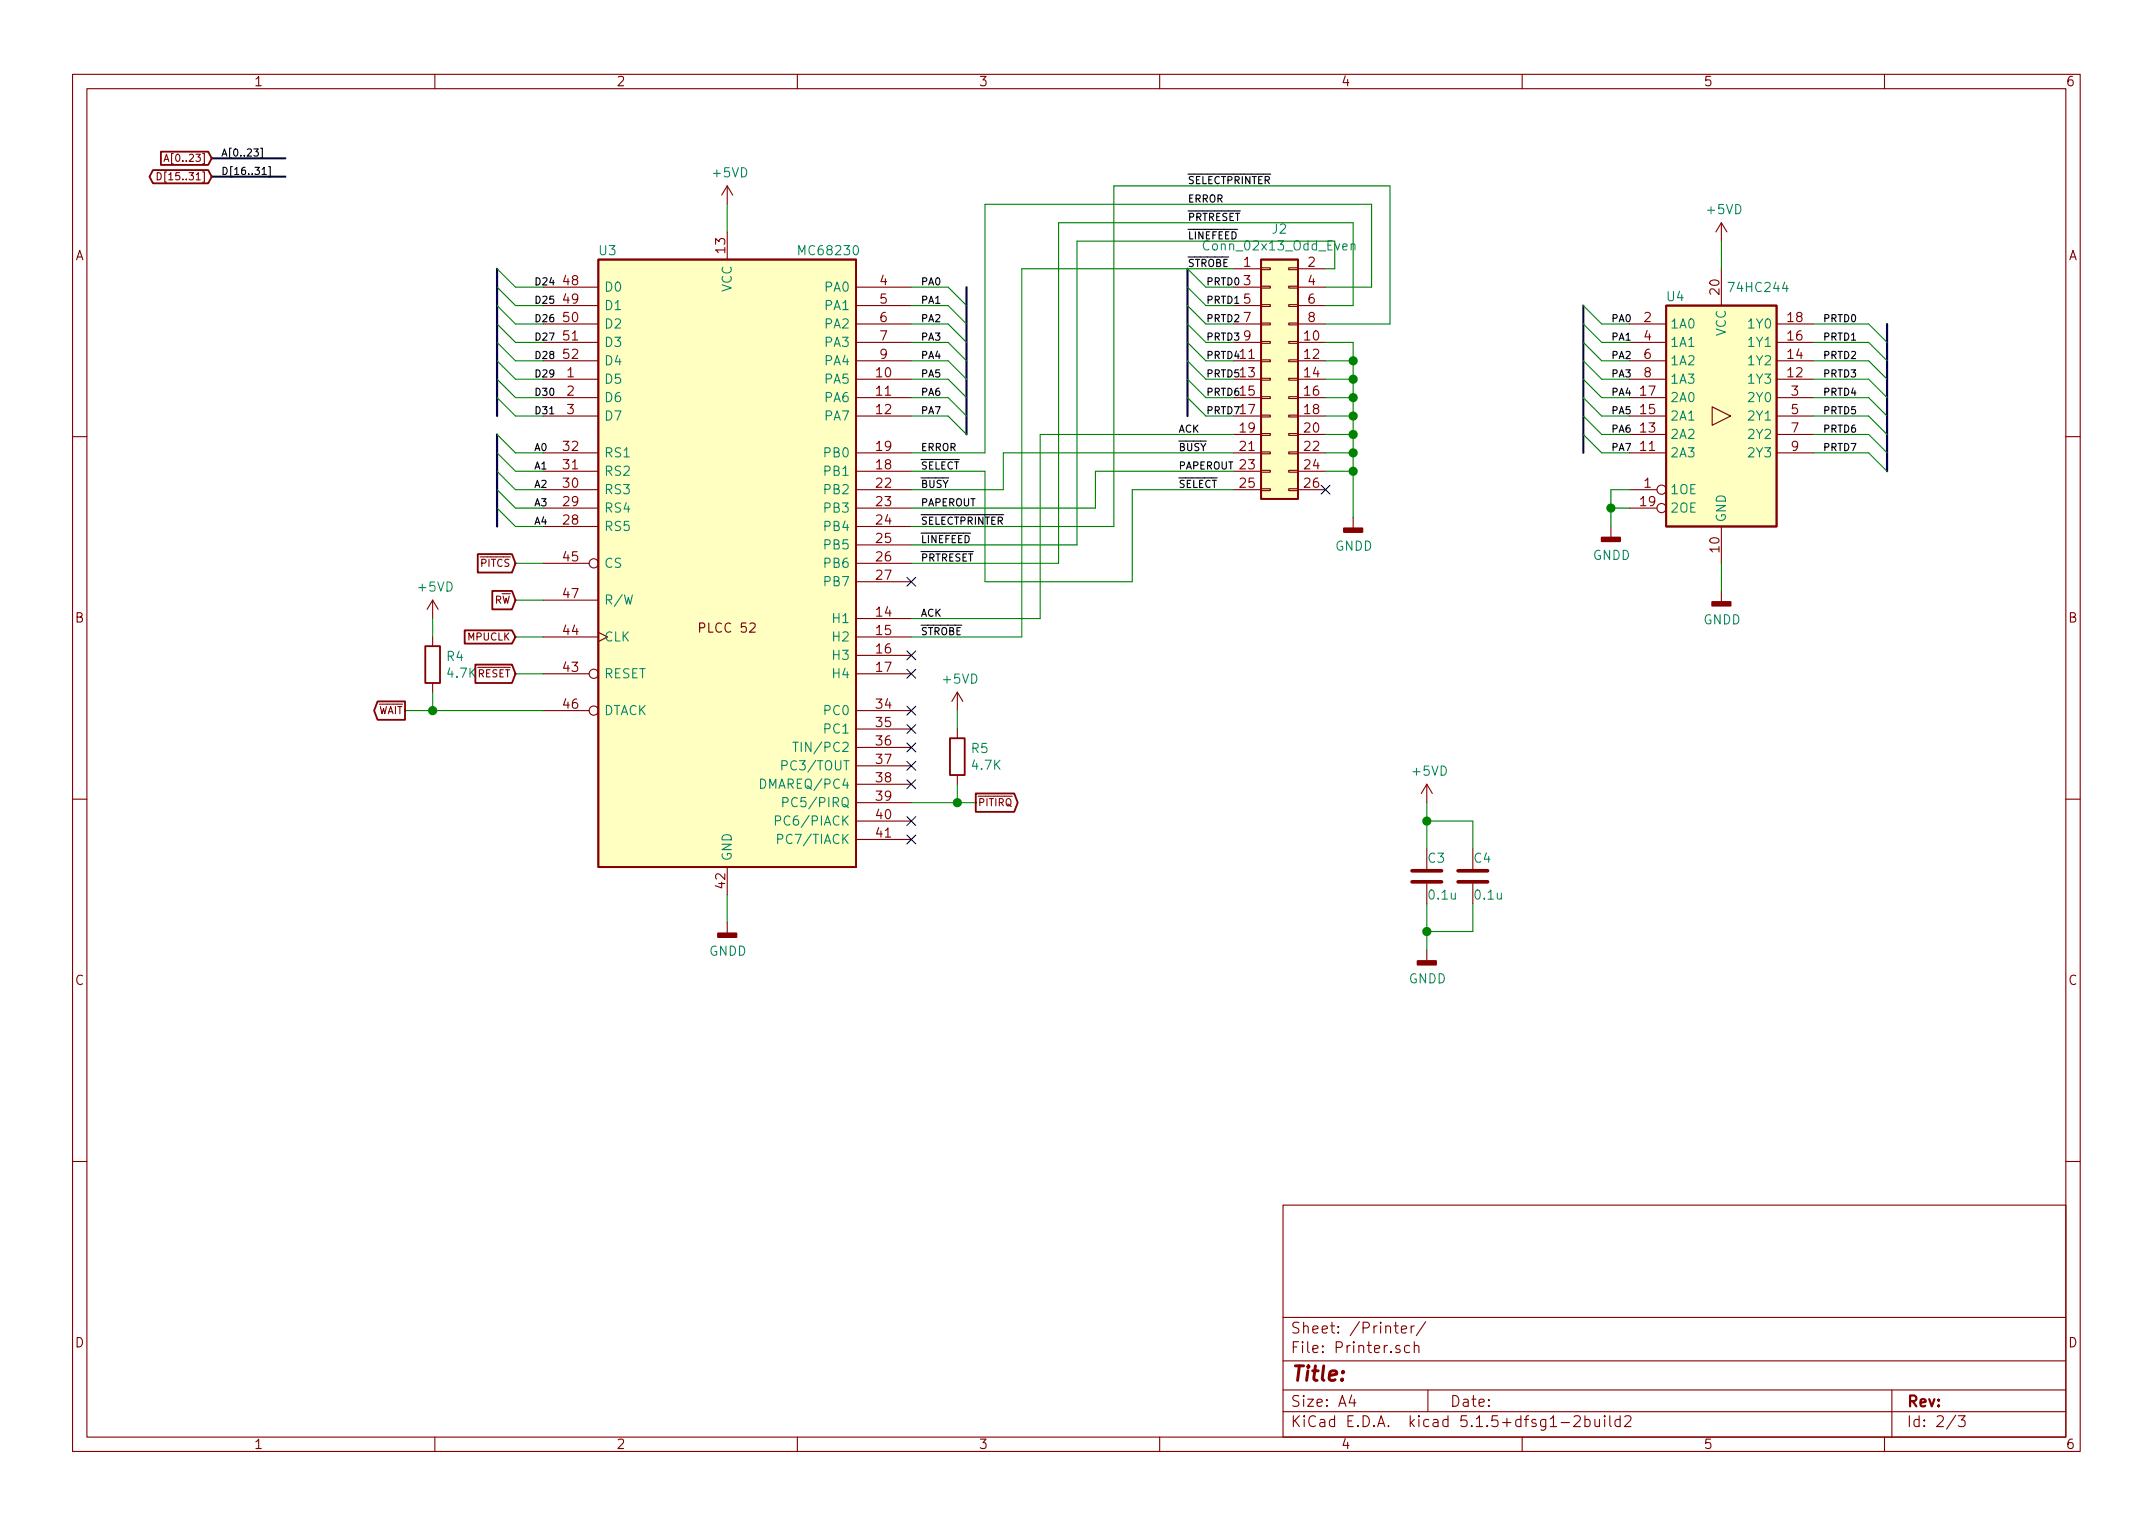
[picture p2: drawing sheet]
<svg xmlns="http://www.w3.org/2000/svg" width="297mm" height="210mm" viewBox="0 0 297 210" stroke-linecap="round" stroke-linejoin="round" font-family="sans-serif">
<g fill="none" stroke="#840000" stroke-width=".15">
<path d="M10 10.3h277v189.9h-277zM12 12.2h273v186.1h-273zM60 10.3v1.9M110 10.3v1.9M160 10.3v1.9M210 10.3v1.9M260 10.3v1.9M21.7 23.8a.5 .5 0 0 1 .6 .5 .5 .5 0 0 1-.6 .5zM22.6 22.3l.4-1 .3 1M22.7 22h.5M74.9 39.6h7.6M100.3 25.6v2.6"/>
<path d="M100.3 32v3.8M100.3 25.6l-.7 1.3M100.3 25.6l.8 1.3M118.1 39.6h7.6M170.2 37.1h3.8M170.2 39.6h3.8M174 39.5h1.3v.2h-1.3zM174 37h1.3v.2h-1.3zM177.8 39.5h1.3v.2h-1.3zM177.8 37h1.3v.2h-1.3zM179.1 37.1h3.8M179.1 39.6h3.8"/>
<path d="M237.5 30.7v2.6M237.5 37.1v5.1M237.5 30.7l-.8 1.3M237.5 30.7l.8 1.3M74.9 47.2h7.6M74.9 49.8h7.6M74.9 52.3h7.6M74.9 54.9h7.6M74.9 57.4h7.6M74.9 42.2h7.6M74.9 44.7h7.6M118.1 47.2h7.6"/>
<path d="M118.1 49.8h7.6M118.1 52.3h7.6M118.1 54.9h7.6M118.1 57.4h7.6M118.1 42.2h7.6M118.1 44.7h7.6M170.2 47.2h3.8M170.2 49.8h3.8M170.2 52.3h3.8M170.2 54.9h3.8M170.2 57.4h3.8M170.2 59.9h3.8"/>
<path d="M170.2 42.2h3.8M170.2 44.7h3.8M174 57.3h1.3v.2h-1.3zM174 59.8h1.3v.3h-1.3zM174 54.7h1.3v.3h-1.3zM174 49.7h1.3v.2h-1.3zM174 47.1h1.3v.3h-1.3zM174 44.6h1.3v.2h-1.3zM174 42h1.3v.3h-1.3zM174 52.2h1.3v.2h-1.3zM177.8 57.3h1.3v.2h-1.3zM177.8 59.8h1.3v.3h-1.3z"/>
<path d="M177.8 54.7h1.3v.3h-1.3zM177.8 49.7h1.3v.2h-1.3zM177.8 47.1h1.3v.3h-1.3zM177.8 44.6h1.3v.2h-1.3zM177.8 42h1.3v.3h-1.3zM177.8 52.2h1.3v.2h-1.3zM179.1 47.2h3.8M179.1 49.8h3.8M179.1 52.3h3.8M179.1 54.9h3.8M179.1 57.4h3.8M179.1 59.9h3.8"/>
<path d="M179.1 42.2h3.8M179.1 44.7h3.8M224.8 47.2h5.1M224.8 49.8h5.1M224.8 52.3h5.1M224.8 54.9h5.1M224.8 57.4h5.1M224.8 59.9h5.1M224.8 44.7h5.1M236.2 56.1l2.6 1.3-2.6 1.3zM245.1 47.2h5.1M245.1 49.8h5.1"/>
<path d="M245.1 52.3h5.1M245.1 54.9h5.1M245.1 57.4h5.1M245.1 59.9h5.1M245.1 44.7h5.1M10 60.2h2M74.9 62.5h7.6M74.9 65h7.6M74.9 67.6h7.6M74.9 70.1h7.6M74.9 72.6h7.6M74.9 77.7h6.4"/>
<path d="M118.1 62.5h7.6M118.1 65h7.6M118.1 67.6h7.6M118.1 70.1h7.6M118.1 72.6h7.6M118.1 75.2h7.6M118.1 77.7h7.6M170.2 62.5h3.8M170.2 65h3.8M170.2 67.6h3.8M174 62.4h1.3v.2h-1.3zM174 64.9h1.3v.2h-1.3z"/>
<path d="M174 67.4h1.3v.3h-1.3zM177.8 62.4h1.3v.2h-1.3zM177.8 64.9h1.3v.2h-1.3zM177.8 67.4h1.3v.3h-1.3zM179.1 62.5h3.8M179.1 65h3.8M179.1 67.6h3.8M186.7 71.4v1.5M222.2 72.6v1.6M224.8 62.5h5.1M224.8 67.6h3.8M224.8 70.1h3.8"/>
<path d="M237.5 72.6v5.1M245.1 62.5h5.1M285 60.2h2M59.7 82.8l-.8 1.3M59.7 82.8v2.5M59.7 87.9v1.2M59.7 94.2v1.3M59.7 82.8l.8 1.3M74.9 87.9h7.6M74.9 93h6.4M74.9 98h6.4M74.9 82.8h7.6"/>
<path d="M82.5 87.2l1.3 .7-1.3 .6M118.1 85.3h7.6M118.1 87.9h7.6M118.1 90.4h7.6M118.1 93h7.6M118.1 80.3h7.6M118.1 98h7.6M132.1 95.5l-.8 1.3M132.1 95.5v2.5M132.1 95.5l.7 1.3M237.5 81.5v1.6M10 110.3h2"/>
<path d="M100.3 119.6v3.8M118.1 100.6h7.6M118.1 103.1h7.6M118.1 105.7h7.6M118.1 108.2h7.6M118.1 110.7h7.6M118.1 113.3h7.6M118.1 115.8h7.6M132.1 100.6v1.2M132.1 106.9v1.3M196.8 108.2l-.7 1.3M196.8 108.2v2.5"/>
<path d="M196.8 117.1v2.8M196.8 108.2l.8 1.3M203.2 117.1v2.8M285 110.3h2M100.3 127.2v1.6M196.8 121.9v2.8M196.8 131.1v1.5M203.2 121.9v2.8M10 160.2h2M177 166.3h108v32h-108zM285 160.2h2M60 198.3v1.9"/>
<path d="M110 198.3v1.9M160 198.3v1.9M177 194.8h108M177 191.8h108M177 187.8h108M177 181.8h108M186.5 192.5l-.4 1h1M186.8 193v1M192.3 182.9h.6M192.6 182.4v1.3l.2 .2h.1M193.1 185.7l-.3-.1-.2 .3a.48 .48 0 0 0 .5 .3l.1 .1-.1 .2-.1 .1-.4-.1M193.3 183.4l.8-.1-.1-.3-.5-.1-.2 .2 .1 .7 .1 .1 .5-.1"/>
<path d="M194.5 185.7a.53 .53 0 0 0-.7 0v.8a.53 .53 0 0 0 .7 0M194.7 182.9v1M195.1 185.7a.38 .38 0 0 1 .7 .1v.8M195.1 182.9l-.3 .1-.1 .2M195.1 185.1v1.5M196.7 182.3l-1.3 2M197 191.8v3M210 198.3v1.9M215.4 196.3h1.1M217.2 195.5l.2-.2 .5 .1a.37 .37 0 0 1 .1 .6l-.9 .8h.9M218.7 195.9a.48 .48 0 0 1 .6 .1l.1 .1-.1 .6a.48 .48 0 0 1-.6 0M218.7 195.3v1.5"/>
<path d="M220 195.8l.1 .9a.45 .45 0 0 0 .6 0M220.7 195.8v1M221.4 195.3l-.1 .1 .1 .1 .1-.1-.1-.1v.2M221.4 195.8v1M222.1 195.3v1.3l.2 .2M223.5 195.9l-.4-.1-.3 .3 .1 .6 .2 .1 .4-.1M223.5 195.3v1.5M224.2 195.5l.2-.2 .5 .1a.4 .4 0 0 1 0 .6l-.8 .8h.9M260 198.3v1.9M261 191.8v6.5M269.8 195.2l-1.2 2M270.2 195.3h.9l-.5 .6 .4 .1 .1 .2-.1 .5-.2 .1h-.4l-.2-.1"/>
<circle cx="81.9" cy="77.7" r=".63"/>
<circle cx="229.2" cy="67.6" r=".63"/>
<circle cx="229.2" cy="70.1" r=".63"/>
<circle cx="81.9" cy="93" r=".63"/>
<circle cx="81.9" cy="98" r=".63"/>
</g>
<g fill="#840000" stroke="#840000" stroke-width=".25">
<path d="M221 74.2h2.5v.5h-2.5z"/>
<path d="M185.4 72.9h2.6v.5h-2.6z"/>
<path d="M195.6 132.6h2.5v.5h-2.5z"/>
<path d="M99.1 128.8h2.5v.5h-2.5z"/>
<path d="M236.2 83.1h2.6v.5h-2.6z"/>
</g>
<g fill="#ffffc2" stroke="#ffffc2" stroke-width=".14">
<path d="M174 35.8h5.1v33h-5.1z"/>
<path d="M229.9 42.2h15.2v30.4h-15.2z"/>
<path d="M82.5 35.8h35.6v83.8h-35.6z"/>
</g>
<g fill="none" stroke="#840000" stroke-width=".25">
<path d="M21.1 23.5h7.6l.5 .9-.5 .9h-7.6l-.5-.9zM22.2 20.9h6.5l.5 .9-.5 1h-6.5zM82.5 35.8h35.6v83.8h-35.6zM174 35.8h5.1v33h-5.1zM229.9 42.2h15.2v30.4h-15.2zM65.9 76.4h4.7l.5 1.3-.5 1.3h-4.7zM52.1 96.8h3.8v2.5h-3.8l-.5-1.3zM58.7 89.1h2v5.1h-2zM64.1 87h6.5l.5 .9-.5 .9h-6.5zM65.6 91.7h5l.5 1.3-.5 1.2h-5zM67.9 81.5h2.7l.5 1.3-.5 1.3h-2.7zM131.1 101.8h2v5.1h-2z"/>
<path d="M134.6 109.5h5.3l.5 1.2-.5 1.3h-5.3z"/>
</g>
<path d="M186.4 33.8l.1-.1a.31 .31 0 0 1 .4 .1v.7M186.4 33.6v.9M104.9 107.5a.68 .68 0 0 1 .7 .4 .68 .68 0 0 1-.2 .8l-.5 .1zM107 113.2h.6l.1-.2-.1-.3-.1-.1h-.5v1.2M107.3 115.8h.5l.1-.1v-.5l-.1-.1h-.5v1.3M107.9 105.6h.5l.2-.1v-.4l-.2-.2h-.5v1.3M108 110.7l.6-.1a.34 .34 0 0 0 .1-.3 .34 .34 0 0 0-.2-.3h-.5v1.3M109.4 102.4h.7M109.8 102.4v1.3" fill="none" stroke="#008484" stroke-width=".15"/>
<path d="M194.8 121.7h4.1M194.8 120.1h4.1M201.2 121.7h4M201.2 120.1h4" fill="none" stroke="#840000" stroke-width=".51"/>
<path d="M29.2 21.8h10.2M29.2 24.4h10.2M68.6 37.1v20.3M133.3 39.6v20.3M163.8 37.1v20.3M68.6 59.9v12.7M218.4 42.2v20.3M260.3 44.7v20.3" fill="none" stroke="#000084" stroke-width=".3"/>
<g fill="none" stroke="#008400" stroke-width=".15">
<path d="M68.6 37.1l2.5 2.5h3.8M68.6 39.6l2.5 2.6h3.8M100.3 28.2v3.8M125.7 39.6h5.1l2.5 2.6M163.8 37.1l2.6 2.5h3.8M163.8 39.6l2.6 2.6h3.8M170.2 37.1h-29.2v50.8h-15.3M182.9 39.6h6.3v-11.4h-53.3v34.3h-10.2M182.9 37.1h1.2v-3.8h-35.5v41.9h-22.9M237.5 33.3v3.8M68.6 54.9l2.5 2.5h3.8M68.6 59.9l2.5 2.6h3.8"/>
<path d="M68.6 42.2l2.5 2.5h3.8M68.6 44.7l2.5 2.5h3.8M68.6 47.2l2.5 2.6h3.8M68.6 49.8l2.5 2.5h3.8M68.6 52.3l2.5 2.6h3.8M125.7 57.4h5.1l2.5 2.5M125.7 42.2h5.1l2.5 2.5M125.7 44.7h5.1l2.5 2.5M125.7 47.2h5.1l2.5 2.6M125.7 49.8h5.1l2.5 2.5M125.7 52.3h5.1l2.5 2.6M125.7 54.9h5.1l2.5 2.5"/>
<path d="M163.8 54.9l2.6 2.5h3.8M163.8 42.2l2.6 2.5h3.8M163.8 44.7l2.6 2.5h3.8M163.8 47.2l2.6 2.6h3.8M163.8 49.8l2.6 2.5h3.8M163.8 52.3l2.6 2.6h3.8M170.2 59.9h-26.7v25.4h-17.8M182.9 42.2h3.8v-11.5h-40.7v47h-20.3M182.9 47.2h3.8v24.2M182.9 57.4h3.8M182.9 59.9h3.8M182.9 44.7h8.9v-19.1h-38.1v47h-28"/>
<path d="M182.9 49.8h3.8M182.9 52.3h3.8M182.9 54.9h3.8M218.4 54.9l2.6 2.5h3.8M218.4 57.4l2.6 2.5h3.8M218.4 59.9l2.6 2.6h3.8M218.4 42.2l2.6 2.5h3.8M218.4 44.7l2.6 2.5h3.8M218.4 47.2l2.6 2.6h3.8M218.4 49.8l2.6 2.5h3.8M218.4 52.3l2.6 2.6h3.8M250.2 57.4h7.6l2.5 2.5"/>
<path d="M250.2 59.9h7.6l2.5 2.6M250.2 44.7h7.6l2.5 2.5M250.2 47.2h7.6l2.5 2.6M250.2 49.8h7.6l2.5 2.5M250.2 52.3h7.6l2.5 2.6M250.2 54.9h7.6l2.5 2.5M68.6 62.5l2.5 2.5h3.8M68.6 67.6l2.5 2.5h3.8M68.6 65l2.5 2.6h3.8M68.6 70.1l2.5 2.5h3.8M71.1 77.7h3.8M125.7 65h10.2v15.3h20.3v-12.7h14"/>
<path d="M170.2 62.5h-31.8v5.1h-12.7M170.2 65h-19.1v5.1h-25.4M182.9 62.5h3.8M182.9 65h3.8M222.2 70.1h2.6M224.8 67.6h-2.6v5M237.5 77.7v3.8M250.2 62.5h7.6l2.5 2.5M55.9 98h19M59.7 85.3v2.6M59.7 95.5v2.5M71.1 87.9h3.8"/>
<path d="M71.1 82.8h3.8M71.1 93h3.8M132.1 98v2.6M125.7 110.7h8.9M132.1 108.2v2.5M196.8 110.7v6.4M196.8 113.3h6.4v3.8M100.3 123.4v3.8M196.8 124.7v6.4M203.2 124.7v3.8h-6.4"/>
</g>
<path d="M35 20.5h.6l-.3 .4 .3 .1v.4l-.1 .1-.5-.1M36 20.4h.2v1.5h-.2M36.2 24.1h.5M37.1 23h.2v1.4h-.2M75.8 57.1h.6" fill="none" stroke="#000" stroke-width=".15"/>
<g fill="#008400" stroke="#008400" stroke-width=".25">
<circle cx="196.9" cy="128.5" r=".51"/>
<circle cx="196.9" cy="113.3" r=".51"/>
<circle cx="186.7" cy="49.8" r=".51"/>
<circle cx="59.7" cy="98" r=".51"/>
<circle cx="132.1" cy="110.7" r=".51"/>
<circle cx="186.7" cy="54.9" r=".51"/>
<circle cx="186.7" cy="52.3" r=".51"/>
<circle cx="186.7" cy="57.4" r=".51"/>
<circle cx="186.7" cy="59.9" r=".51"/>
<circle cx="222.3" cy="70.1" r=".51"/>
<circle cx="186.7" cy="62.5" r=".51"/>
<circle cx="186.7" cy="65" r=".51"/>
</g>
<g fill="none" stroke="#000084" stroke-width=".15">
<path d="M125.1 79.6l1.2 1.3M126.3 79.6l-1.2 1.3M182.3 66.9l1.2 1.3M183.5 66.9l-1.2 1.3M125.1 92.3l1.2 1.3M125.1 89.8l1.2 1.2M125.1 97.4l1.2 1.2M125.1 100l1.2 1.2M126.3 92.3l-1.2 1.3M126.3 89.8l-1.2 1.2M126.3 97.4l-1.2 1.2M126.3 100l-1.2 1.2"/>
<path d="M125.1 102.5l1.2 1.2M125.1 105l1.2 1.3M125.1 107.6l1.2 1.2M125.1 112.7l1.2 1.2M125.1 115.2l1.2 1.2M126.3 102.5l-1.2 1.2M126.3 105l-1.2 1.3M126.3 107.6l-1.2 1.2M126.3 112.7l-1.2 1.2M126.3 115.2l-1.2 1.2"/>
</g>
<text font-size="2.8" fill="#840000" x="178" y="190.5">Title:</text>
<g font-size="2.1" fill="#840000">
<text x="178" y="184">Sheet: /Printer/</text>
<text x="178" y="186.7">File: Printer.sch</text>
<text x="178" y="196.9">KiCad E.D.A. kicad 5.1.5+dfsg1-2build2</text>
<text x="178" y="194.1">Size: A4</text>
<text x="200" y="194.1">Date:</text>
<text x="263" y="194.1">Rev:</text>
<text x="263" y="196.9">Id: 2/3</text>
</g>
<g font-size="1.8" fill="#840000">
<text x="35" y="11.9">1</text>
<text x="85" y="11.9">2</text>
<text x="135" y="11.9">3</text>
<text x="185" y="11.9">4</text>
<text x="235" y="11.9">5</text>
<text x="285" y="11.9">6</text>
<text x="10.4" y="35.9">A</text>
<text x="100.1" y="34.9" transform="rotate(-90 100.1 34.9)">13</text>
<text x="285.4" y="35.9">A</text>
<text x="77.8" y="39.4">48</text>
<text x="77.8" y="41.9">49</text>
<text x="121.4" y="39.4">4</text>
<text x="121.4" y="41.9">5</text>
<text x="171.6" y="36.8">1</text>
<text x="171.6" y="39.4">3</text>
<text x="171.6" y="41.9">5</text>
<text x="180.5" y="36.8">2</text>
<text x="180.5" y="39.4">4</text>
<text x="180.5" y="41.9">6</text>
<text x="237.2" y="40.6" transform="rotate(-90 237.2 40.6)">20</text>
<text x="77.8" y="44.4">50</text>
<text x="77.8" y="47">51</text>
<text x="121.4" y="44.4">6</text>
<text x="121.4" y="47">7</text>
<text x="171.6" y="44.4">7</text>
<text x="171.6" y="47">9</text>
<text x="180" y="47">10</text>
<text x="180.5" y="44.4">8</text>
<text x="226.8" y="44.4">2</text>
<text x="226.8" y="47">4</text>
<text x="246.7" y="47">16</text>
<text x="246.7" y="44.4">18</text>
<text x="77.8" y="49.5">52</text>
<text x="78.3" y="52.1">1</text>
<text x="121" y="52.1">10</text>
<text x="121.4" y="49.5">9</text>
<text x="171.1" y="52.1">13</text>
<text x="180" y="49.5">12</text>
<text x="180" y="52.1">14</text>
<text x="226.8" y="49.5">6</text>
<text x="226.8" y="52.1">8</text>
<text x="246.7" y="52.1">12</text>
<text x="246.7" y="49.5">14</text>
<text x="78.3" y="54.6">2</text>
<text x="78.3" y="57.1">3</text>
<text x="121" y="54.6">11</text>
<text x="121" y="57.1">12</text>
<text x="171.1" y="54.6">15</text>
<text x="171.1" y="57.1">17</text>
<text x="171.1" y="59.7">19</text>
<text x="180" y="54.6">16</text>
<text x="180" y="57.1">18</text>
<text x="180" y="59.7">20</text>
<text x="226.4" y="59.7">13</text>
<text x="226.4" y="57.1">15</text>
<text x="226.4" y="54.6">17</text>
<text x="247.2" y="54.6">3</text>
<text x="247.2" y="57.1">5</text>
<text x="247.2" y="59.7">7</text>
<text x="77.8" y="64.8">31</text>
<text x="77.8" y="62.2">32</text>
<text x="121" y="64.8">18</text>
<text x="121" y="62.2">19</text>
<text x="171.1" y="62.2">21</text>
<text x="171.1" y="64.8">23</text>
<text x="180" y="62.2">22</text>
<text x="180" y="64.8">24</text>
<text x="226.4" y="62.2">11</text>
<text x="247.2" y="62.2">9</text>
<text x="77.8" y="69.8">29</text>
<text x="77.8" y="67.3">30</text>
<text x="121" y="67.3">22</text>
<text x="121" y="69.8">23</text>
<text x="171.1" y="67.3">25</text>
<text x="180" y="67.3">26</text>
<text x="226.4" y="69.8">19</text>
<text x="226.8" y="67.3">1</text>
<text x="77.8" y="72.4">28</text>
<text x="77.8" y="77.5">45</text>
<text x="121" y="72.4">24</text>
<text x="121" y="74.9">25</text>
<text x="121" y="77.5">26</text>
<text x="237.2" y="76.1" transform="rotate(-90 237.2 76.1)">10</text>
<text x="77.8" y="82.5">47</text>
<text x="121" y="80">27</text>
<text x="10.4" y="85.9">B</text>
<text x="77.8" y="87.6">44</text>
<text x="96.7" y="87.3">PLCC 52</text>
<text x="121" y="85.1">14</text>
<text x="121" y="87.6">15</text>
<text x="285.4" y="85.9">B</text>
<text x="77.8" y="92.7">43</text>
<text x="121" y="90.2">16</text>
<text x="121" y="92.7">17</text>
<text x="77.8" y="97.8">46</text>
<text x="121" y="97.8">34</text>
<text x="121" y="100.3">35</text>
<text x="121" y="102.9">36</text>
<text x="121" y="105.4">37</text>
<text x="121" y="107.9">38</text>
<text x="121" y="110.5">39</text>
<text x="121" y="113">40</text>
<text x="121" y="115.6">41</text>
<text x="100.1" y="122.5" transform="rotate(-90 100.1 122.5)">42</text>
<text x="10.4" y="135.9">C</text>
<text x="285.4" y="135.9">C</text>
<text x="10.4" y="185.9">D</text>
<text x="285.4" y="185.9">D</text>
<text x="35" y="199.9">1</text>
<text x="85" y="199.9">2</text>
<text x="135" y="199.9">3</text>
<text x="185" y="199.9">4</text>
<text x="235" y="199.9">5</text>
<text x="285" y="199.9">6</text>
</g>
<g font-size="1.8" fill="#008484">
<text x="98.5" y="24.5">+5VD</text>
<text x="235.6" y="29.6">+5VD</text>
<text x="82.7" y="35.2">U3</text>
<text x="110.5" y="35.2">MC68230</text>
<text x="166.5" y="34.6">Conn_02x13_Odd_Even</text>
<text x="175.6" y="32.3">J2</text>
<text x="83.3" y="40.3">D0</text>
<text x="101" y="40.3" transform="rotate(-90 101 40.3)">VCC</text>
<text x="113.9" y="40.3">PA0</text>
<text x="230" y="41.6">U4</text>
<text x="238.8" y="40.3">74HC244</text>
<text x="83.3" y="42.8">D1</text>
<text x="83.3" y="45.3">D2</text>
<text x="83.3" y="47.9">D3</text>
<text x="113.9" y="42.8">PA1</text>
<text x="113.9" y="45.3">PA2</text>
<text x="113.9" y="47.9">PA3</text>
<text x="230.4" y="45.3">1A0</text>
<text x="230.4" y="47.9">1A1</text>
<text x="238.1" y="46.4" transform="rotate(-90 238.1 46.4)">VCC</text>
<text x="241.5" y="47.9">1Y1</text>
<text x="241.5" y="45.3">1Y0</text>
<text x="83.3" y="53">D5</text>
<text x="83.3" y="50.4">D4</text>
<text x="113.9" y="53">PA5</text>
<text x="113.9" y="50.4">PA4</text>
<text x="230.4" y="50.4">1A2</text>
<text x="230.4" y="53">1A3</text>
<text x="241.5" y="53">1Y3</text>
<text x="241.5" y="50.4">1Y2</text>
<text x="83.3" y="55.5">D6</text>
<text x="83.3" y="58">D7</text>
<text x="113.9" y="55.5">PA6</text>
<text x="113.9" y="58">PA7</text>
<text x="230.4" y="58">2A1</text>
<text x="230.4" y="55.5">2A0</text>
<text x="241.5" y="55.5">2Y0</text>
<text x="241.5" y="58">2Y1</text>
<text x="83.3" y="65.7">RS2</text>
<text x="83.3" y="63.1">RS1</text>
<text x="113.9" y="65.7">PB1</text>
<text x="113.9" y="63.1">PB0</text>
<text x="230.4" y="63.1">2A3</text>
<text x="230.4" y="60.6">2A2</text>
<text x="241.5" y="60.6">2Y2</text>
<text x="241.5" y="63.1">2Y3</text>
<text x="83.3" y="70.7">RS4</text>
<text x="83.3" y="68.2">RS3</text>
<text x="113.9" y="68.2">PB2</text>
<text x="113.9" y="70.7">PB3</text>
<text x="230.4" y="68.2">1OE</text>
<text x="230.4" y="70.7">2OE</text>
<text x="83.3" y="73.3">RS5</text>
<text x="113.9" y="73.3">PB4</text>
<text x="113.9" y="75.8">PB5</text>
<text x="184.2" y="76">GNDD</text>
<text x="219.8" y="77.3">GNDD</text>
<text x="238.1" y="72.1" transform="rotate(-90 238.1 72.1)">GND</text>
<text x="57.8" y="81.6">+5VD</text>
<text x="83.3" y="78.4">CS</text>
<text x="83.3" y="83.4">R/W</text>
<text x="113.9" y="78.4">PB6</text>
<text x="113.9" y="80.9">PB7</text>
<text x="83.3" y="88.5">CLK</text>
<text x="115.1" y="86">H1</text>
<text x="115.1" y="88.5">H2</text>
<text x="235" y="86.2">GNDD</text>
<text x="61.7" y="91.2">R4</text>
<text x="61.8" y="93.5">4.7K</text>
<text x="83.3" y="93.6">RESET</text>
<text x="115.1" y="91.1">H3</text>
<text x="115.1" y="93.6">H4</text>
<text x="130.2" y="94.3">+5VD</text>
<text x="83.3" y="98.7">DTACK</text>
<text x="113.9" y="98.7">PC0</text>
<text x="113.9" y="101.2">PC1</text>
<text x="108.6" y="106.3">PC3/TOUT</text>
<text x="110.6" y="103.8">TIN/PC2</text>
<text x="134.1" y="103.9">R5</text>
<text x="134.2" y="106.2">4.7K</text>
<text x="195" y="107">+5VD</text>
<text x="105.6" y="108.8">DMAREQ/PC4</text>
<text x="107.9" y="113.9">PC6/PIACK</text>
<text x="109.1" y="111.4">PC5/PIRQ</text>
<text x="101" y="118.9" transform="rotate(-90 101 118.9)">GND</text>
<text x="108" y="116.5">PC7/TIACK</text>
<text x="197.1" y="119">C3</text>
<text x="203.4" y="119">C4</text>
<text x="197.3" y="124.1">0.1u</text>
<text x="203.6" y="124.1">0.1u</text>
<text x="97.8" y="131.9">GNDD</text>
<text x="194.4" y="135.7">GNDD</text>
</g>
<text font-size="1.8" x="171.1" y="49.5">11</text>
<g font-size="1.4" fill="#840000">
<text x="23.6" y="22.3">A[0..23]</text>
<text x="22.8" y="24.9">D[15..31]</text>
<text x="66.4" y="78.2">PITCS</text>
<text x="68.2" y="83.3">RW</text>
<text x="64.6" y="88.4">MPUCLK</text>
<text x="65.9" y="93.4">RESET</text>
<text x="52.1" y="98.5">WAIT</text>
<text x="134.9" y="111.2">PITIRQ</text>
</g>
<g font-size="1.4">
<text x="30.5" y="21.6">A[0..23]</text>
<text x="30.5" y="24.1">D[16..31]</text>
<text x="163.8" y="25.4">SELECTPRINTER</text>
<text x="163.8" y="27.9">ERROR</text>
<text x="163.8" y="30.5">PRTRESET</text>
<text x="163.8" y="33">LINEFEED</text>
<text x="73.7" y="39.4">D24</text>
<text x="73.7" y="41.9">D25</text>
<text x="127" y="41.9">PA1</text>
<text x="127" y="39.4">PA0</text>
<text x="163.8" y="36.8">STROBE</text>
<text x="166.4" y="41.9">PRTD1</text>
<text x="166.4" y="39.4">PRTD0</text>
<text x="73.7" y="44.4">D26</text>
<text x="73.7" y="47">D27</text>
<text x="127" y="47">PA3</text>
<text x="127" y="44.4">PA2</text>
<text x="166.4" y="47">PRTD3</text>
<text x="166.4" y="44.4">PRTD2</text>
<text x="222.2" y="47">PA1</text>
<text x="222.2" y="44.4">PA0</text>
<text x="251.5" y="47">PRTD1</text>
<text x="251.5" y="44.4">PRTD0</text>
<text x="73.7" y="49.5">D28</text>
<text x="73.7" y="52.1">D29</text>
<text x="127" y="52.1">PA5</text>
<text x="127" y="49.5">PA4</text>
<text x="166.4" y="52.1">PRTD5</text>
<text x="166.4" y="49.5">PRTD4</text>
<text x="222.2" y="52.1">PA3</text>
<text x="222.2" y="49.5">PA2</text>
<text x="251.5" y="52.1">PRTD3</text>
<text x="251.5" y="49.5">PRTD2</text>
<text x="73.7" y="57.1">D31</text>
<text x="73.7" y="54.6">D30</text>
<text x="127" y="57.1">PA7</text>
<text x="127" y="54.6">PA6</text>
<text x="162.6" y="59.7">ACK</text>
<text x="166.4" y="57.1">PRTD7</text>
<text x="166.4" y="54.6">PRTD6</text>
<text x="222.2" y="57.1">PA5</text>
<text x="222.2" y="54.6">PA4</text>
<text x="222.2" y="59.7">PA6</text>
<text x="251.5" y="54.6">PRTD4</text>
<text x="251.5" y="59.7">PRTD6</text>
<text x="251.5" y="57.1">PRTD5</text>
<text x="73.7" y="64.8">A1</text>
<text x="73.7" y="62.2">A0</text>
<text x="127" y="64.8">SELECT</text>
<text x="127" y="62.2">ERROR</text>
<text x="162.6" y="64.8">PAPEROUT</text>
<text x="162.6" y="62.2">BUSY</text>
<text x="222.2" y="62.2">PA7</text>
<text x="251.5" y="62.2">PRTD7</text>
<text x="73.7" y="67.3">A2</text>
<text x="73.7" y="69.8">A3</text>
<text x="127" y="69.8">PAPEROUT</text>
<text x="127" y="67.3">BUSY</text>
<text x="162.6" y="67.3">SELECT</text>
<text x="73.7" y="72.4">A4</text>
<text x="127" y="72.4">SELECTPRINTER</text>
<text x="127" y="74.9">LINEFEED</text>
<text x="127" y="77.5">PRTRESET</text>
<text x="127" y="85.1">ACK</text>
<text x="127" y="87.6">STROBE</text>
</g>
</svg>
